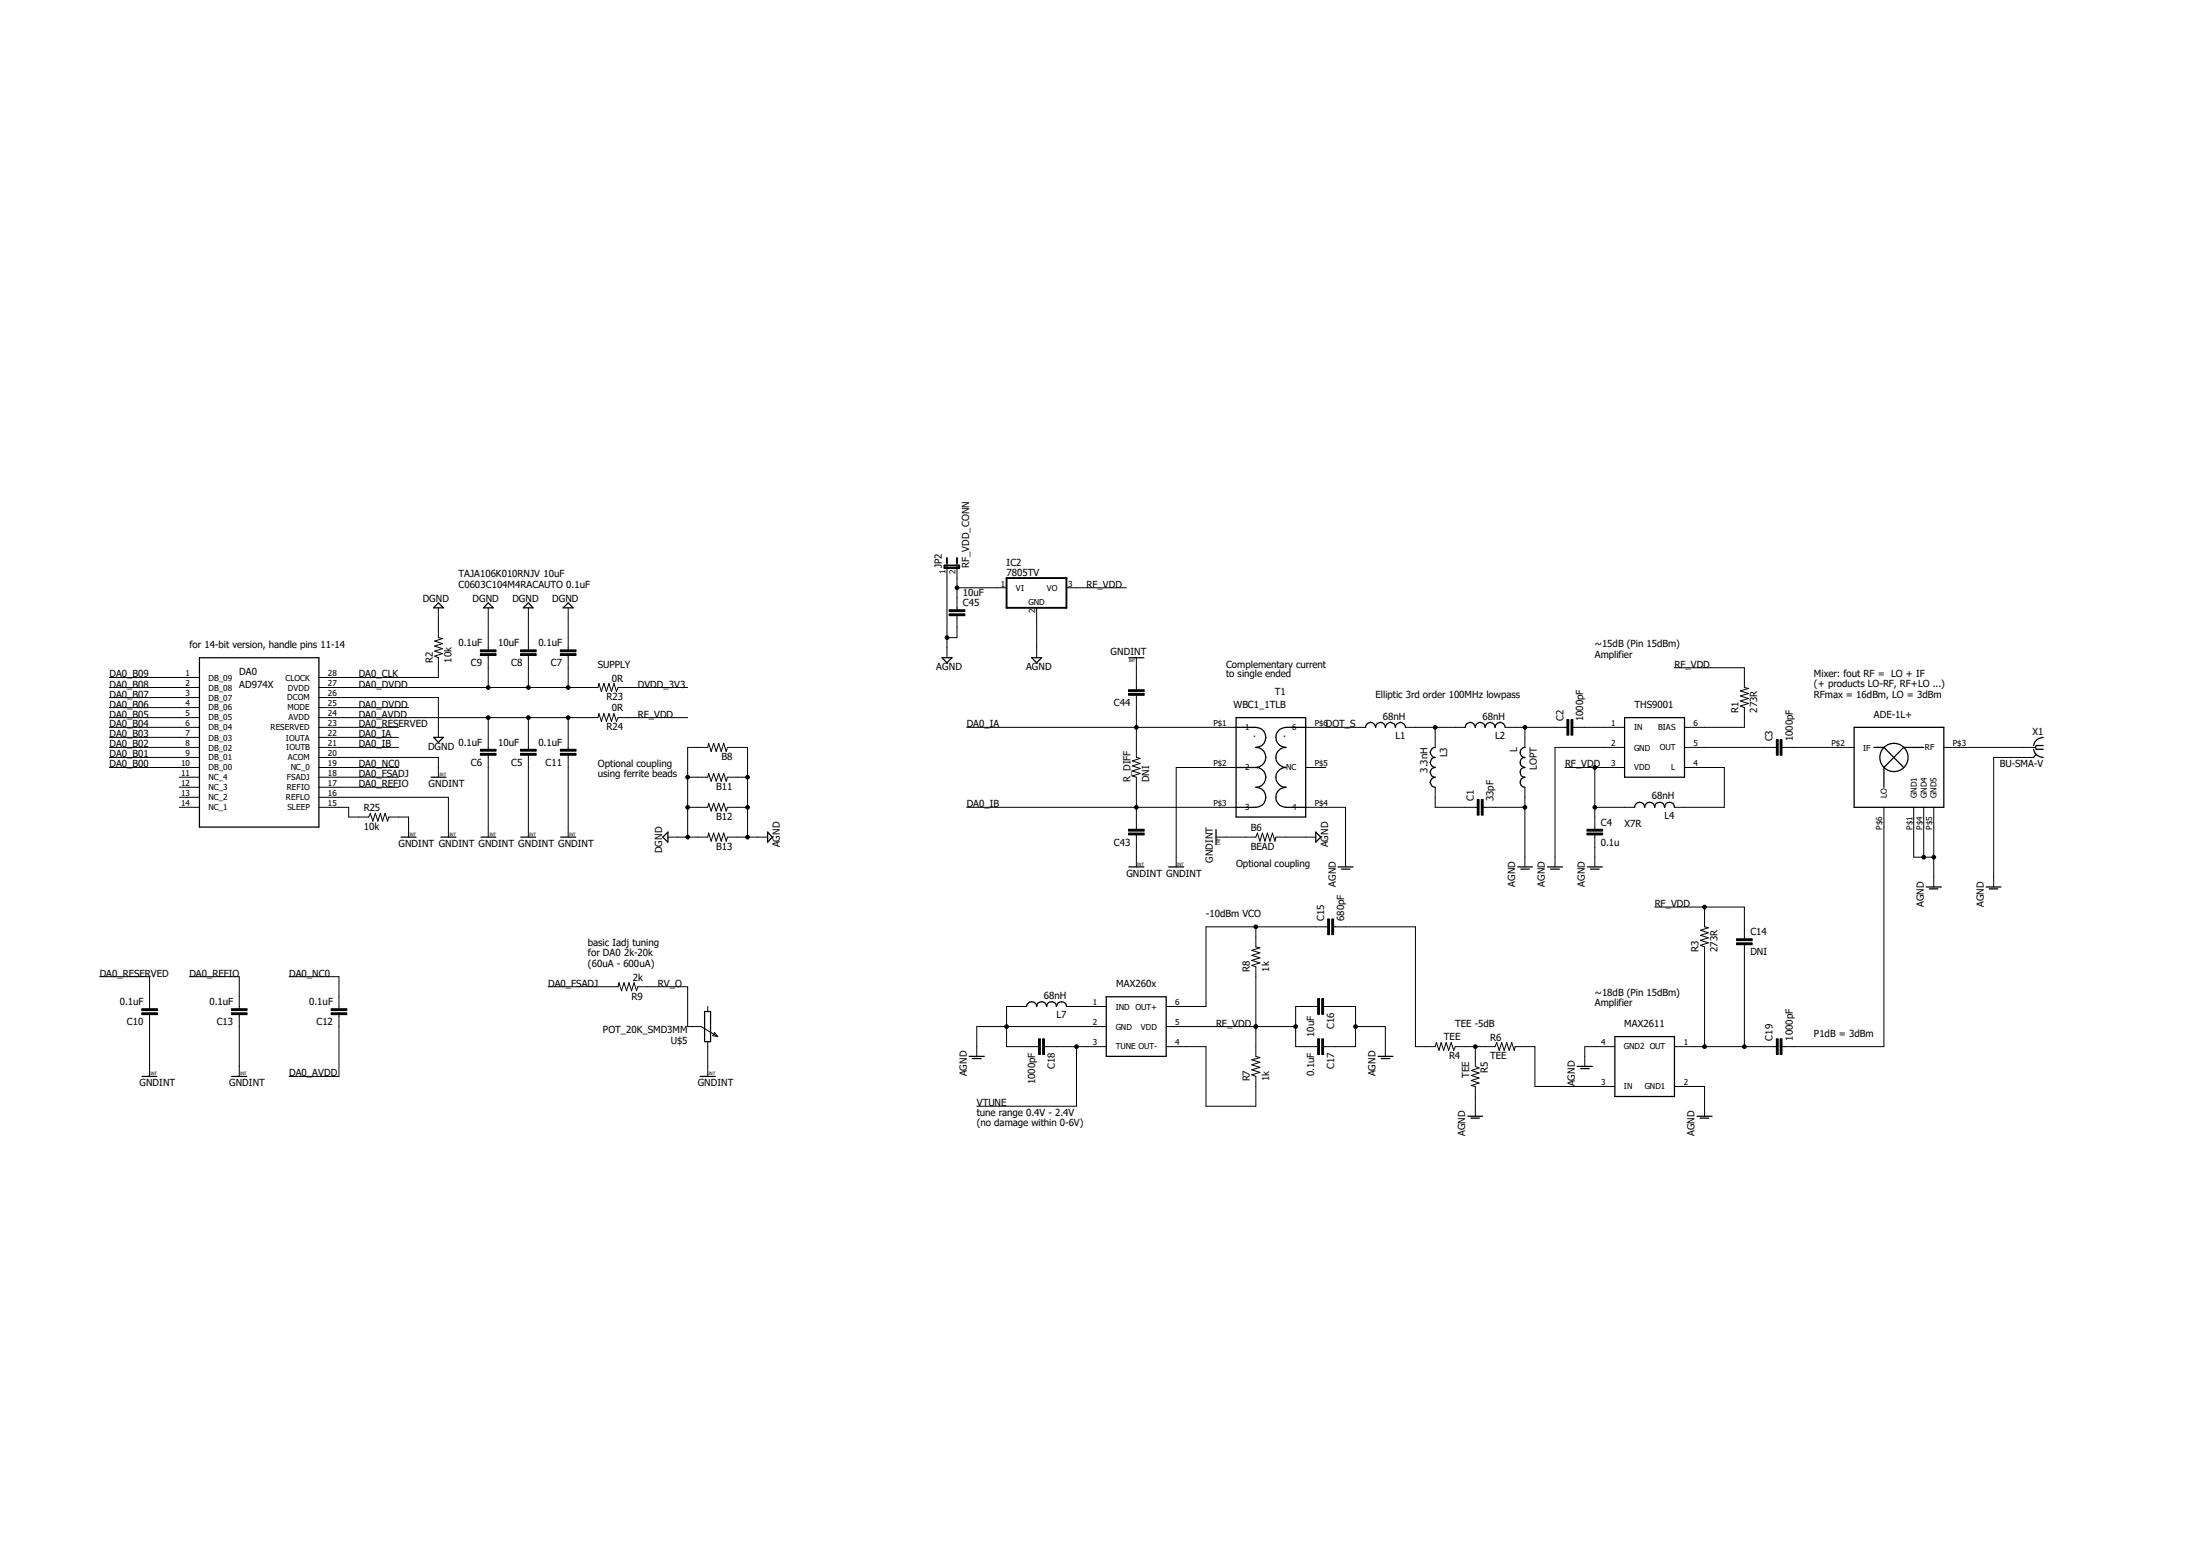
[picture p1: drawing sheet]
<svg xmlns="http://www.w3.org/2000/svg" width="297mm" height="210mm" viewBox="0 0 297 210" stroke-linecap="round" stroke-linejoin="round" font-family="sans-serif">
<path d="M148.5 9.9l135.3 143.9M148.5 9.9l-135.4 143.9" fill="none" stroke="#fff" stroke-width=".14"/>
<g fill="none" stroke="#000" stroke-width=".14">
<path d="M127.8 76v12.8M129.2 76v6.3M129.2 79.3h6.7M144 79.3h8.1M14.8 98.2h12.1M14.8 91.4h12.1M14.8 92.8h12.1M14.8 94.1h12.1M14.8 95.5h12.1M14.8 96.9h12.1M14.8 99.5h12.1M43.1 98.2h10.7"/>
<path d="M43.1 94.1h16.1v5.4M43.1 92.8h37.6l.2-.6 .3 1.1 .3-1.1 .4 1.1 .3-1.1 .3 1.1 .4-1.1 .3 1.1 .2-.5h9.4M43.1 95.5h12.1M43.1 96.9h37.6l.2-.6 .3 1.1 .3-1.1 .4 1.1 .3-1.1 .3 1.1 .4-1.1 .3 1.1 .2-.5h9.4M43.1 99.5h10.7M59.2 82v4.1l.5 .1-1 .3 1 .4-1 .3 1 .3-1 .4 1 .3-1 .4 .5 .2v2.6h-16.1M64.9 87.7h2.1v.3h-2.1zM64.9 88.2h2.1v.3h-2.1zM65.9 82v5.7M65.9 88.5v4.3M65.9 96.9v4.2M70.3 87.7h2.1v.3h-2.1z"/>
<path d="M70.3 88.2h2.1v.3h-2.1zM71.3 82v5.7M71.3 88.5v4.3M71.3 96.9v4.2M75.6 87.7h2.2v.3h-2.2zM75.6 88.2h2.2v.3h-2.2zM76.7 82v5.7M76.7 88.5v4.3M76.7 96.9v4.2M128.1 82.8h2.2v.3h-2.2zM128.1 82.3h2.2v.2h-2.2zM129.2 83.1v3h-1.4"/>
<path d="M130.5 98.2h36.4M140 82v6.8M152.4 93.1h2.1v.2h-2.1zM152.4 93.6h2.1v.3h-2.1zM153.4 93.9v8.3l.5 .2-1 .3 1 .3-1 .4 1 .3-1 .4 1 .3-1 .3 .5 .2v7M153.4 88.8v4.3M176.3 98.2h8.1M189.7 98.2h8.1M193.8 98.2v2.7M203.2 98.2h8.3M205.9 98.2v2.7M211.5 97.1h.3v2.1h-.3z"/>
<path d="M212.1 97.1h.2v2.1h-.2zM212.3 98.2h7M226.1 90.1h9.4v2.7l.6 .1-1.2 .4 1.2 .3-1.2 .3 1.2 .4-1.2 .3 1.2 .4-1.2 .3 .6 .2v2.7h-8.1M239.8 99.8h.3v2.1h-.3zM240.3 99.8h.3v2.1h-.3zM14.8 100.9h12.1M14.8 102.2h12.1M14.8 103.6h12.1M24.2 109h2.7M24.2 104.9h2.7M24.2 106.3h2.7M24.2 107.6h2.7"/>
<path d="M43.1 109h4v1.3h2.7l.2-.5 .3 1 .4-1 .3 1 .4-1 .2 1 .4-1 .3 1 .2-.5h2.7v2.7M43.1 100.9h10.7M43.1 102.2h16.1v2.7M43.1 103.6h10.7M43.1 104.9h10.7M43.1 106.3h10.7M43.1 107.6h17.4v5.4M64.9 101.1h2.1v.3h-2.1zM64.9 101.7h2.1v.2h-2.1zM65.9 101.9v11.1M70.3 101.1h2.1v.3h-2.1zM70.3 101.7h2.1v.2h-2.1z"/>
<path d="M71.3 101.9v11.1M75.6 101.1h2.2v.3h-2.2zM75.6 101.7h2.2v.2h-2.2zM76.7 101.9v11.1M90.2 113h5.3l.2-.6 .3 1.1 .4-1.1 .3 1.1 .3-1.1 .4 1.1 .3-1.1 .3 1.1 .2-.5h5.4M92.8 109h2.7l.2-.6 .3 1.1 .4-1.1 .3 1.1 .3-1.1 .4 1.1 .3-1.1 .3 1.1 .2-.5h2.7M92.8 113v-12.1h2.7l.2-.6 .3 1.1 .4-1.1 .3 1.1 .3-1.1 .4 1.1 .3-1.1 .3 1.1 .2-.5h2.7v12.1M92.8 104.9h2.7l.2-.5 .3 1.1 .4-1.1 .3 1.1 .3-1.1 .4 1.1 .3-1.1 .3 1.1 .2-.6h2.7M130.5 109h36.4M152.4 111.9h2.1v.3h-2.1zM152.4 112.4h2.1v.3h-2.1zM153.4 112.7v4.3"/>
<path d="M164.2 113h5.3l.3-.6 .3 1.1 .3-1.1 .4 1.1 .3-1.1 .3 1.1 .4-1.1 .3 1.1 .2-.5h5.3M166.9 103.6h-8.1v13.4M176.3 109h5.4v8M176.3 103.6h2.7M193.8 106.3v2.7h5.6M199.4 107.9h.3v2.1h-.3zM200 107.9h.2v2.1h-.2zM200.2 109h5.7M205.9 106.3v10.7M211.3 103.6h8M214.2 112.4h2.2v.3h-2.2zM214.2 111.9h2.2v.3h-2.2z"/>
<path d="M215.3 109h5.4M215.3 103.6v8.3M215.3 112.7v4.3M219.3 100.9h-9.4v16.1M227.4 103.6h5.4v5.4h-6.7M227.4 100.9h12.4M240.6 100.9h9.7M254.3 109v32.3h-13.7M258.4 109v6.7h2.7M259.7 109v6.7M261.1 109v10.7M262.4 100.9h12.4"/>
<path d="M274.5 102.2h-5.3v17.5M13.5 131.8h6.7v4.3M19.1 136.1h2.2v.3h-2.2zM19.1 136.7h2.2v.2h-2.2zM20.2 136.9v8.4M25.6 131.8h6.7v4.3M31.2 136.1h2.2v.3h-2.2zM31.2 136.7h2.2v.2h-2.2zM32.3 136.9v8.4M39 131.8h6.8v4.3M44.7 136.1h2.1v.3h-2.1zM44.7 136.7h2.1v.2h-2.1z"/>
<path d="M45.8 136.9v8.4h-6.8M74 133.2h9.4l.2-.6 .3 1.1 .3-1.1 .4 1.1 .3-1.1 .4 1.1 .3-1.1 .3 1.1 .2-.5h6.7v5.4h1.9l2.2 1.3M95.5 135.8v.7M96.5 139.4l.4 .5-.7-.1zM138.6 135.8h-2.7v5.5h4.3M144 135.8h5.4M149.4 138.6h-17.5v4M157.4 138.6h17.5M169.5 125.1v2.7l.6 .1-1.1 .4 1.1 .3-1.1 .3 1.1 .4-1.1 .3 1.1 .4-1.1 .3 .5 .2v12.1l.6 .1-1.1 .3 1.1 .4-1.1 .3 1.1 .4-1.1 .3 1.1 .3-1.1 .4 .5 .2v4h-6.7v-8h-5.4M177.9 134.8h.2v2.1h-.2zM177.9 135.8h-3v5.5h3M178.4 134.8h.3v2.1h-.3z"/>
<path d="M178.7 135.8h4.3v5.5h-4.3M179.2 124h.3v2.2h-.3zM179.2 125.1h-16.4v10.7h-5.4M179.8 124h.2v2.2h-.2zM180 125.1h11.1v16.2h2.7l.1-.6 .4 1.1 .3-1.1 .3 1.1 .3-1.1 .4 1.1 .3-1.1 .4 1.1 .2-.5h5.3l.3-.6 .3 1.1 .3-1.1 .4 1.1 .3-1.1 .4 1.1 .3-1.1 .3 1.1 .2-.5h2.6v5.3h10.8M183 138.6h4v4M223.4 122.4h12.1v4.3M230.1 122.4v2.7l.5 .1-1 .4 1 .3-1 .3 1 .4-1 .3 1 .4-1 .3 .5 .2v13.5M234.4 127.3h2.2v.2h-2.2zM234.4 126.7h2.2v.3h-2.2zM235.5 127.5v13.8M95.5 140.6v4.7"/>
<path d="M140.2 140.2h.3v2.1h-.3zM140.8 140.2h.2v2.1h-.2zM141 141.3h8.4M145.3 141.3v8h-13.4M177.9 140.2h.2v2.1h-.2zM178.4 140.2h.3v2.1h-.3zM199.2 141.3v2.6l.5 .2-1.1 .4 1.1 .3-1.1 .4 1.1 .3-1.1 .3 1.1 .4-1.1 .3 .6 .1v4.1M218 141.3h-4v2.6M226.1 141.3h13.7M226.1 146.6h4v4.1M239.8 140.2h.3v2.1h-.3zM240.3 140.2h.3v2.1h-.3z"/>
<circle cx="129.2" cy="79.3" r=".25"/>
<circle cx="65.9" cy="96.9" r=".25"/>
<circle cx="65.9" cy="92.8" r=".25"/>
<circle cx="71.3" cy="96.9" r=".25"/>
<circle cx="71.3" cy="92.8" r=".25"/>
<circle cx="76.7" cy="92.8" r=".25"/>
<circle cx="76.7" cy="96.9" r=".25"/>
<circle cx="127.8" cy="86.1" r=".25"/>
<circle cx="153.4" cy="98.2" r=".25"/>
<circle cx="193.8" cy="98.2" r=".25"/>
<circle cx="205.9" cy="98.2" r=".25"/>
<circle cx="92.8" cy="104.9" r=".25"/>
<circle cx="92.8" cy="113" r=".25"/>
<circle cx="92.8" cy="109" r=".25"/>
<circle cx="100.9" cy="113" r=".25"/>
<circle cx="100.9" cy="109" r=".25"/>
<circle cx="100.9" cy="104.9" r=".25"/>
<circle cx="153.4" cy="109" r=".25"/>
<circle cx="205.9" cy="109" r=".25"/>
<circle cx="215.3" cy="103.6" r=".25"/>
<circle cx="215.3" cy="109" r=".25"/>
<circle cx="259.7" cy="115.7" r=".25"/>
<circle cx="261.1" cy="115.7" r=".25"/>
<circle cx="135.9" cy="138.6" r=".25"/>
<circle cx="169.5" cy="138.6" r=".25"/>
<circle cx="169.5" cy="125.1" r=".25"/>
<circle cx="174.9" cy="138.6" r=".25"/>
<circle cx="183" cy="138.6" r=".25"/>
<circle cx="230.1" cy="122.4" r=".25"/>
<circle cx="145.3" cy="141.3" r=".25"/>
<circle cx="199.2" cy="141.3" r=".25"/>
<circle cx="230.1" cy="141.3" r=".25"/>
<circle cx="235.5" cy="141.3" r=".25"/>
</g>
<g fill="none" stroke="#000" stroke-width=".25">
<path d="M127.5 76.3h2v.4h-2zM127.8 75.3v.7M129.2 75.3v.7M135.9 78h8.1v4h-8.1zM64.9 87.8h2.1M64.9 88.3h2.1M70.3 87.8h2.1M70.3 88.3h2.1M75.6 87.8h2.2M75.6 88.3h2.2M128.1 83h2.2M128.1 82.4h2.2"/>
<path d="M152.4 93.2h2.1M152.4 93.7h2.1M211.7 97.1v2.1M212.2 97.1v2.1M239.9 99.8v2.1M240.5 99.8v2.1M64.9 101.3h2.1M64.9 101.8h2.1M70.3 101.3h2.1M70.3 101.8h2.1M75.6 101.3h2.2M75.6 101.8h2.2"/>
<path d="M152.4 112.6h2.1M152.4 112.1h2.1M199.6 107.9v2.1M200.1 107.9v2.1M214.2 112.6h2.2M214.2 112.1h2.2M19.1 136.3h2.2M19.1 136.8h2.2M31.2 136.3h2.2M31.2 136.8h2.2M44.7 136.3h2.1M44.7 136.8h2.1"/>
<path d="M178 134.8v2.1M178.6 134.8v2.1M179.4 124v2.2M179.9 124v2.2M234.4 127.4h2.2M234.4 126.8h2.2M140.3 140.2v2.1M140.9 140.2v2.1M178 140.2v2.1M178.6 140.2v2.1M239.9 140.2v2.1M240.5 140.2v2.1"/>
</g>
<g fill="none" stroke="#000" stroke-width=".17">
<path d="M26.9 88.8h16.2v22.8h-16.2zM58.5 99.5h1.4l-.7 .7zM59.2 81.4l.7 .6h-1.4zM65.9 81.4l.7 .6h-1.3zM70.7 82l.6-.6 .7 .6zM76 82l.7-.6 .7 .6zM127.2 88.8h1.3l-.7 .7zM139.3 88.8h1.3l-.6 .7zM152.4 88.8h2M166.9 98.2h2.6a1.35 1.35 0 0 1 1.4 1.3 1.35 1.35 0 0 1-1.4 1.4 1.35 1.35 0 0 1 1.4 1.3 1.35 1.35 0 0 1-1.4 1.4M166.9 96.9h9.4v13.4h-9.4zM176.3 98.2h-2.7a1.35 1.35 0 0 0-1.3 1.3 1.35 1.35 0 0 0 1.3 1.4 1.35 1.35 0 0 0-1.3 1.3 1.35 1.35 0 0 0 1.3 1.4 1.33 1.33 0 0 0-1.3 1.3 1.33 1.33 0 0 0 1.3 1.4 1.35 1.35 0 0 0-1.3 1.3 1.35 1.35 0 0 0 1.3 1.4h2.7"/>
<path d="M184.4 98.2a.68 .68 0 0 1 .6-.7 .68 .68 0 0 1 .7 .7 .66 .66 0 0 1 .7-.7 .66 .66 0 0 1 .6 .7 .68 .68 0 0 1 .7-.7 .68 .68 0 0 1 .7 .7 .68 .68 0 0 1 .7-.7 .68 .68 0 0 1 .6 .7M197.8 98.2a.68 .68 0 0 1 .7-.7 .68 .68 0 0 1 .7 .7 .66 .66 0 0 1 .6-.7 .66 .66 0 0 1 .7 .7 .68 .68 0 0 1 .7-.7 .68 .68 0 0 1 .6 .7 .68 .68 0 0 1 .7-.7 .68 .68 0 0 1 .7 .7M219.3 96.9h8.1v8h-8.1zM250.3 98.2h12.1v10.8h-12.1zM275.8 99.5a1.31 1.31 0 0 0-1.3 1.1M54.1 113h2.1M58.2 104.9h2M59.5 113h2.1M64.9 113h2M70.3 113h2M75.7 113h2M90.2 112.3v1.4l-.7-.7z"/>
<path d="M103.6 112.3l.7 .7-.7 .7zM152.4 117h2M157.8 117h2M164.2 112v2M166.9 103.6h2.6M169.5 103.6a1.33 1.33 0 0 1 1.4 1.3 1.33 1.33 0 0 1-1.4 1.4 1.35 1.35 0 0 1 1.4 1.3 1.35 1.35 0 0 1-1.4 1.4h-2.6M177.6 112.3l.7 .7-.7 .7zM180.6 117h2.1M181.1 117.3h1.1M193.8 100.9a.68 .68 0 0 0-.7 .7 .68 .68 0 0 0 .7 .6 .68 .68 0 0 0-.7 .7 .68 .68 0 0 0 .7 .7 .66 .66 0 0 0-.7 .6 .66 .66 0 0 0 .7 .7 .68 .68 0 0 0-.7 .7 .68 .68 0 0 0 .7 .7M204.9 117h2M205.3 117.3h1.2"/>
<path d="M205.9 100.9a.68 .68 0 0 0-.7 .7 .68 .68 0 0 0 .7 .6 .68 .68 0 0 0-.7 .7 .68 .68 0 0 0 .7 .7 .66 .66 0 0 0-.7 .6 .66 .66 0 0 0 .7 .7 .68 .68 0 0 0-.7 .7 .68 .68 0 0 0 .7 .7M208.9 117h2M209.3 117.3h1.2M214.3 117h2M214.7 117.3h1.2M220.7 109a.68 .68 0 0 1 .7-.7 .68 .68 0 0 1 .6 .7 .68 .68 0 0 1 .7-.7 .68 .68 0 0 1 .7 .7 .68 .68 0 0 1 .7-.7 .68 .68 0 0 1 .6 .7 .66 .66 0 0 1 .7-.7 .66 .66 0 0 1 .7 .7M253 100.9h1.3l2.7 2.7M259.7 100.9h-2.7l-2.7 2.7v2.7M260.1 119.7h2M260.5 120h1.1M268.1 119.7h2M268.6 120h1.1"/>
<path d="M274.5 101.1a1.31 1.31 0 0 0 1.3 1.1M274.9 101.8l-.4 .4M275.8 100.6h-.9l-.1 .3 .1 .2h.9M95.1 136.5h.8v4.1h-.8zM138.6 135.8a.68 .68 0 0 1 .7-.6 .68 .68 0 0 1 .7 .6 .68 .68 0 0 1 .6-.6 .68 .68 0 0 1 .7 .6 .66 .66 0 0 1 .7-.6 .66 .66 0 0 1 .6 .6 .68 .68 0 0 1 .7-.6 .68 .68 0 0 1 .7 .6M149.4 134.5h8v8.1h-8zM218 139.9h8.1v8.1h-8.1zM19.2 145.3h2M31.3 145.3h2M94.5 145.3h2.1M130.9 142.6h2M131.3 142.9h1.2"/>
<path d="M186.1 142.6h1.9M186.5 142.9h1.1M198.2 150.7h2M198.6 150.9h1.1M212.9 143.9h2.1M213.4 144.2h1.1M229.1 150.7h2M229.5 150.9h1.2"/>
<circle cx="255.7" cy="102.2" r="1.91"/>
</g>
<g fill="#000">
<circle cx="129.2" cy="79.3" r=".25"/>
<circle cx="65.9" cy="96.9" r=".25"/>
<circle cx="65.9" cy="92.8" r=".25"/>
<circle cx="71.3" cy="96.9" r=".25"/>
<circle cx="71.3" cy="92.8" r=".25"/>
<circle cx="76.7" cy="92.8" r=".25"/>
<circle cx="76.7" cy="96.9" r=".25"/>
<circle cx="127.8" cy="86.1" r=".25"/>
<circle cx="153.4" cy="98.2" r=".25"/>
<circle cx="193.8" cy="98.2" r=".25"/>
<circle cx="205.9" cy="98.2" r=".25"/>
<circle cx="92.8" cy="104.9" r=".25"/>
<circle cx="92.8" cy="113" r=".25"/>
<circle cx="92.8" cy="109" r=".25"/>
<circle cx="100.9" cy="113" r=".25"/>
<circle cx="100.9" cy="109" r=".25"/>
<circle cx="100.9" cy="104.9" r=".25"/>
<circle cx="153.4" cy="109" r=".25"/>
<circle cx="205.9" cy="109" r=".25"/>
<circle cx="215.3" cy="103.6" r=".25"/>
<circle cx="215.3" cy="109" r=".25"/>
<circle cx="259.7" cy="115.7" r=".25"/>
<circle cx="261.1" cy="115.7" r=".25"/>
<circle cx="135.9" cy="138.6" r=".25"/>
<circle cx="169.5" cy="138.6" r=".25"/>
<circle cx="169.5" cy="125.1" r=".25"/>
<circle cx="174.9" cy="138.6" r=".25"/>
<circle cx="183" cy="138.6" r=".25"/>
<circle cx="230.1" cy="122.4" r=".25"/>
<circle cx="145.3" cy="141.3" r=".25"/>
<circle cx="199.2" cy="141.3" r=".25"/>
<circle cx="230.1" cy="141.3" r=".25"/>
<circle cx="235.5" cy="141.3" r=".25"/>
</g>
<g font-size="1.3">
<text x="61.9" y="77.9">TAJA106K010RNJV 10uF</text>
<text x="127.2" y="76.7" transform="rotate(-90 127.2 76.7)">JP2</text>
<text x="130.9" y="76.7" transform="rotate(-90 130.9 76.7)">RF_VDD_CONN</text>
<text x="135.9" y="77.7">7805TV</text>
<text x="135.9" y="76.3">IC2</text>
<text x="57.1" y="81.3">DGND</text>
<text x="61.9" y="79.3">C0603C104M4RACAUTO 0.1uF</text>
<text x="63.8" y="81.3">DGND</text>
<text x="69.2" y="81.3">DGND</text>
<text x="74.5" y="81.3">DGND</text>
<text x="130" y="80.5">10uF</text>
<text x="130" y="81.8">C45</text>
<text x="146.7" y="79.3">RF_VDD</text>
<text x="25.6" y="87.4">for 14-bit version, handle pins 11-14</text>
<text x="58.4" y="89.5" transform="rotate(-90 58.4 89.5)">R2</text>
<text x="61" y="89.5" transform="rotate(-90 61 89.5)">10k</text>
<text x="61.9" y="87.2">0.1uF</text>
<text x="63.6" y="89.9">C9</text>
<text x="67.3" y="87.2">10uF</text>
<text x="69" y="89.9">C8</text>
<text x="72.7" y="87.2">0.1uF</text>
<text x="74.4" y="89.9">C7</text>
<text x="149.9" y="88.3">GNDINT</text>
<text x="215.3" y="87.4">~15dB (Pin 15dBm)</text>
<text x="215.3" y="88.8">Amplifier</text>
<text x="14.8" y="92.8">DA0_B08</text>
<text x="14.8" y="95.5">DA0_B06</text>
<text x="14.8" y="91.4">DA0_B09</text>
<text x="14.8" y="94.1">DA0_B07</text>
<text x="32.3" y="92.8">AD974X</text>
<text x="32.3" y="91.1">DA0</text>
<text x="48.4" y="91.4">DA0_CLK</text>
<text x="48.4" y="95.5">DA0_DVDD</text>
<text x="48.4" y="92.8">DA0_DVDD</text>
<text x="80.7" y="90.1">SUPPLY</text>
<text x="81.9" y="94.5">R23</text>
<text x="82.6" y="92">0R</text>
<text x="86.1" y="92.8">DVDD_3V3</text>
<text x="126.4" y="90.5">AGND</text>
<text x="138.5" y="90.5">AGND</text>
<text x="150.4" y="95.3">C44</text>
<text x="165.5" y="90.1">Complementary current</text>
<text x="165.5" y="91.4">to single ended</text>
<text x="166.5" y="95.5">WBC1_1TLB</text>
<text x="172.1" y="93.8">T1</text>
<text x="185.7" y="94.1">Elliptic 3rd order 100MHz lowpass</text>
<text x="220.7" y="95.5">THS9001</text>
<text x="226.1" y="90.1">RF_VDD</text>
<text x="244.9" y="91.4">Mixer: fout RF = LO + IF</text>
<text x="244.9" y="92.8">(+ products LO-RF, RF+LO ...)</text>
<text x="244.9" y="94.1">RFmax = 16dBm, LO = 3dBm</text>
<text x="14.8" y="98.2">DA0_B04</text>
<text x="14.8" y="96.9">DA0_B05</text>
<text x="14.8" y="99.5">DA0_B03</text>
<text x="14.8" y="100.9">DA0_B02</text>
<text x="48.4" y="99.5">DA0_IA</text>
<text x="48.4" y="100.9">DA0_IB</text>
<text x="48.4" y="98.2">DA0_RESERVED</text>
<text x="48.4" y="96.9">DA0_AVDD</text>
<text x="57.8" y="101.2">DGND</text>
<text x="61.9" y="100.7">0.1uF</text>
<text x="67.3" y="100.7">10uF</text>
<text x="72.7" y="100.7">0.1uF</text>
<text x="81.9" y="98.6">R24</text>
<text x="82.6" y="96">0R</text>
<text x="86.1" y="96.9">RF_VDD</text>
<text x="130.5" y="98.2">DA0_IA</text>
<text x="169.2" y="99.5">.</text>
<text x="173.2" y="99.5">.</text>
<text x="179" y="98.2">DOT_S</text>
<text x="186.7" y="97.1">68nH</text>
<text x="188.4" y="99.8">L1</text>
<text x="200.2" y="97.1">68nH</text>
<text x="201.8" y="99.8">L2</text>
<text x="204.8" y="101.5" transform="rotate(-90 204.8 101.5)">L</text>
<text x="211.1" y="97.4" transform="rotate(-90 211.1 97.4)">C2</text>
<text x="213.7" y="97.4" transform="rotate(-90 213.7 97.4)">1000pF</text>
<text x="234.7" y="96.2" transform="rotate(-90 234.7 96.2)">R1</text>
<text x="237.2" y="96.2" transform="rotate(-90 237.2 96.2)">273R</text>
<text x="239.3" y="100.1" transform="rotate(-90 239.3 100.1)">C3</text>
<text x="242" y="100.1" transform="rotate(-90 242 100.1)">1000pF</text>
<text x="253" y="96.9">ADE-1L+</text>
<text x="274.4" y="99.1">X1</text>
<text x="14.8" y="103.6">DA0_B00</text>
<text x="14.8" y="102.2">DA0_B01</text>
<text x="48.4" y="103.6">DA0_NC0</text>
<text x="48.4" y="106.3">DA0_REFIO</text>
<text x="48.4" y="104.9">DA0_FSADJ</text>
<text x="57.9" y="106.3">GNDINT</text>
<text x="63.6" y="103.4">C6</text>
<text x="69" y="103.4">C5</text>
<text x="73.7" y="103.4">C11</text>
<text x="80.7" y="103.6">Optional coupling</text>
<text x="80.7" y="104.9">using ferrite beads</text>
<text x="96.7" y="106.6">B11</text>
<text x="97.4" y="102.6">B8</text>
<text x="152.6" y="105.6" transform="rotate(-90 152.6 105.6)">R_DIFF</text>
<text x="155.2" y="105.6" transform="rotate(-90 155.2 105.6)">DNI</text>
<text x="192.7" y="104.3" transform="rotate(-90 192.7 104.3)">3.3nH</text>
<text x="195.4" y="102.2" transform="rotate(-90 195.4 102.2)">L3</text>
<text x="207.5" y="103.9" transform="rotate(-90 207.5 103.9)">LOPT</text>
<text x="211.3" y="103.6">RF_VDD</text>
<text x="223" y="107.9">68nH</text>
<text x="270" y="103.6">BU-SMA-V</text>
<text x="49.1" y="112.1">10k</text>
<text x="49.1" y="109.5">R25</text>
<text x="96.7" y="110.7">B12</text>
<text x="130.5" y="109">DA0_IB</text>
<text x="168.9" y="112.2">B6</text>
<text x="199" y="108.2" transform="rotate(-90 199 108.2)">C1</text>
<text x="201.6" y="108.2" transform="rotate(-90 201.6 108.2)">33pF</text>
<text x="216.1" y="111.5">C4</text>
<text x="219.3" y="111.6">X7R</text>
<text x="224.7" y="110.6">L4</text>
<text x="53.8" y="114.3">GNDINT GNDINT GNDINT GNDINT GNDINT</text>
<text x="89.4" y="115.1" transform="rotate(-90 89.4 115.1)">DGND</text>
<text x="96.7" y="114.7">B13</text>
<text x="105.3" y="114.4" transform="rotate(-90 105.3 114.4)">AGND</text>
<text x="150.4" y="114.1">C43</text>
<text x="152.1" y="118.4">GNDINT GNDINT</text>
<text x="163.7" y="116.5" transform="rotate(-90 163.7 116.5)">GNDINT</text>
<text x="166.9" y="117">Optional coupling</text>
<text x="168.9" y="114.7">BEAD</text>
<text x="179.3" y="114.4" transform="rotate(-90 179.3 114.4)">AGND</text>
<text x="180.3" y="119.7" transform="rotate(-90 180.3 119.7)">AGND</text>
<text x="204.6" y="119.7" transform="rotate(-90 204.6 119.7)">AGND</text>
<text x="208.6" y="119.7" transform="rotate(-90 208.6 119.7)">AGND</text>
<text x="214" y="119.7" transform="rotate(-90 214 119.7)">AGND</text>
<text x="216.1" y="114.1">0.1u</text>
<text x="162.8" y="123.7">-10dBm VCO</text>
<text x="178.8" y="124.3" transform="rotate(-90 178.8 124.3)">C15</text>
<text x="181.5" y="124.3" transform="rotate(-90 181.5 124.3)">680pF</text>
<text x="223.4" y="122.4">RF_VDD</text>
<text x="259.7" y="122.4" transform="rotate(-90 259.7 122.4)">AGND</text>
<text x="267.8" y="122.4" transform="rotate(-90 267.8 122.4)">AGND</text>
<text x="13.5" y="131.8">DA0_RESERVED</text>
<text x="25.6" y="131.8">DA0_REFIO</text>
<text x="39" y="131.8">DA0_NC0</text>
<text x="79.4" y="127.7">basic Iadj tuning</text>
<text x="79.4" y="129.1">for DA0 2k-20k</text>
<text x="79.4" y="130.5">(60uA - 600uA)</text>
<text x="168.7" y="131.2" transform="rotate(-90 168.7 131.2)">R8</text>
<text x="171.3" y="131.2" transform="rotate(-90 171.3 131.2)">1k</text>
<text x="229.3" y="128.5" transform="rotate(-90 229.3 128.5)">R3</text>
<text x="231.9" y="128.5" transform="rotate(-90 231.9 128.5)">273R</text>
<text x="236.3" y="128.9">DNI</text>
<text x="236.3" y="126.2">C14</text>
<text x="16.2" y="135.6">0.1uF</text>
<text x="28.3" y="135.6">0.1uF</text>
<text x="41.7" y="135.6">0.1uF</text>
<text x="74" y="133.2">DA0_FSADJ</text>
<text x="85.3" y="134.9">R9</text>
<text x="85.4" y="132.4">2k</text>
<text x="88.8" y="133.2">RV_O</text>
<text x="140.9" y="134.8">68nH</text>
<text x="142.6" y="137.5">L7</text>
<text x="150.7" y="133.2">MAX260x</text>
<text x="215.3" y="134.5">~18dB (Pin 15dBm)</text>
<text x="215.3" y="135.8">Amplifier</text>
<text x="17.1" y="138.3">C10</text>
<text x="29.3" y="138.3">C13</text>
<text x="42.7" y="138.3">C12</text>
<text x="81.4" y="139.5">POT_20K_SMD3MM</text>
<text x="90.6" y="140.8">U$5</text>
<text x="164.2" y="138.6">RF_VDD</text>
<text x="177.4" y="140" transform="rotate(-90 177.4 140)">10uF</text>
<text x="180.1" y="138.9" transform="rotate(-90 180.1 138.9)">C16</text>
<text x="194.9" y="140.4">TEE</text>
<text x="195.6" y="143">R4</text>
<text x="196.5" y="138.6">TEE -5dB</text>
<text x="201.2" y="143">TEE</text>
<text x="201.2" y="140.5">R6</text>
<text x="219.3" y="138.6">MAX2611</text>
<text x="239.3" y="140.5" transform="rotate(-90 239.3 140.5)">C19</text>
<text x="242" y="140.5" transform="rotate(-90 242 140.5)">1000pF</text>
<text x="244.9" y="139.9">P1dB = 3dBm</text>
<text x="18.8" y="146.6">GNDINT</text>
<text x="30.9" y="146.6">GNDINT</text>
<text x="39" y="145.3">DA0_AVDD</text>
<text x="94.2" y="146.6">GNDINT</text>
<text x="130.5" y="145.3" transform="rotate(-90 130.5 145.3)">AGND</text>
<text x="131.9" y="149.3">VTUNE</text>
<text x="139.7" y="146.3" transform="rotate(-90 139.7 146.3)">1000pF</text>
<text x="142.4" y="144.3" transform="rotate(-90 142.4 144.3)">C18</text>
<text x="168.7" y="146" transform="rotate(-90 168.7 146)">R7</text>
<text x="171.3" y="146" transform="rotate(-90 171.3 146)">1k</text>
<text x="177.4" y="145.3" transform="rotate(-90 177.4 145.3)">0.1uF</text>
<text x="180.1" y="144.3" transform="rotate(-90 180.1 144.3)">C17</text>
<text x="185.7" y="145.3" transform="rotate(-90 185.7 145.3)">AGND</text>
<text x="198.3" y="145.5" transform="rotate(-90 198.3 145.5)">TEE</text>
<text x="200.9" y="144.8" transform="rotate(-90 200.9 144.8)">R5</text>
<text x="212.6" y="146.6" transform="rotate(-90 212.6 146.6)">AGND</text>
<text x="131.9" y="150.6">tune range 0.4V - 2.4V</text>
<text x="131.9" y="152">(no damage within 0-6V)</text>
<text x="197.8" y="153.4" transform="rotate(-90 197.8 153.4)">AGND</text>
<text x="228.8" y="153.4" transform="rotate(-90 228.8 153.4)">AGND</text>
</g>
<g font-size="1.1">
<text x="127.6" y="77.4" transform="rotate(-90 127.6 77.4)">1</text>
<text x="129" y="77.4" transform="rotate(-90 129 77.4)">2</text>
<text x="135.1" y="79.2">1</text>
<text x="137.2" y="79.8">VI</text>
<text x="138.9" y="81.6">GND</text>
<text x="139.7" y="82.8" transform="rotate(-90 139.7 82.8)">2</text>
<text x="141.3" y="79.8">VO</text>
<text x="144.2" y="79.2">3</text>
<text x="25.1" y="91.3">1</text>
<text x="25.1" y="92.6">2</text>
<text x="25.1" y="94">3</text>
<text x="25.1" y="95.3">4</text>
<text x="28.2" y="91.9">DB_09</text>
<text x="28.2" y="93.2">DB_08</text>
<text x="28.2" y="94.6">DB_07</text>
<text x="28.2" y="95.9">DB_06</text>
<text x="38.5" y="91.9">CLOCK</text>
<text x="38.8" y="94.5">DCOM</text>
<text x="38.8" y="95.9">MODE</text>
<text x="38.9" y="93.2">DVDD</text>
<text x="44.3" y="95.3">25</text>
<text x="44.3" y="94">26</text>
<text x="44.3" y="92.6">27</text>
<text x="44.3" y="91.3">28</text>
<text x="25.1" y="96.6">5</text>
<text x="25.1" y="98">6</text>
<text x="25.1" y="99.4">7</text>
<text x="25.1" y="100.7">8</text>
<text x="28.2" y="97.2">DB_05</text>
<text x="28.2" y="98.6">DB_04</text>
<text x="28.2" y="99.9">DB_03</text>
<text x="28.2" y="101.3">DB_02</text>
<text x="36.5" y="98.6">RESERVED</text>
<text x="38.6" y="99.9">IOUTA</text>
<text x="38.7" y="101.3">IOUTB</text>
<text x="38.9" y="97.2">AVDD</text>
<text x="44.3" y="100.7">21</text>
<text x="44.3" y="99.4">22</text>
<text x="44.3" y="98">23</text>
<text x="44.3" y="96.6">24</text>
<text x="163.8" y="98">P$1</text>
<text x="168.1" y="98.6">1</text>
<text x="174.5" y="98.6">6</text>
<text x="177.5" y="98">P$6</text>
<text x="217.5" y="98">1</text>
<text x="217.5" y="100.7">2</text>
<text x="220.6" y="98.6">IN</text>
<text x="220.6" y="101.3">GND</text>
<text x="223.9" y="98.6">BIAS</text>
<text x="224.1" y="101.3">OUT</text>
<text x="228.6" y="98">6</text>
<text x="228.6" y="100.7">5</text>
<text x="247.3" y="100.7">P$2</text>
<text x="251.5" y="101.3">IF</text>
<text x="259.9" y="101.3">RF</text>
<text x="263.7" y="100.7">P$3</text>
<text x="24.5" y="103.4">10</text>
<text x="24.5" y="104.7">11</text>
<text x="24.5" y="106.1">12</text>
<text x="24.5" y="107.4">13</text>
<text x="25.1" y="102">9</text>
<text x="28.2" y="102.6">DB_01</text>
<text x="28.2" y="104">DB_00</text>
<text x="28.2" y="105.3">NC_4</text>
<text x="28.2" y="106.7">NC_3</text>
<text x="28.2" y="108">NC_2</text>
<text x="38.6" y="108">REFLO</text>
<text x="38.7" y="106.7">REFIO</text>
<text x="38.7" y="105.3">FSADJ</text>
<text x="38.9" y="102.6">ACOM</text>
<text x="39.2" y="104">NC_0</text>
<text x="44.3" y="107.4">16</text>
<text x="44.3" y="106.1">17</text>
<text x="44.3" y="104.7">18</text>
<text x="44.3" y="103.4">19</text>
<text x="44.3" y="102">20</text>
<text x="163.8" y="103.4">P$2</text>
<text x="168.1" y="104">2</text>
<text x="173.7" y="104">NC</text>
<text x="177.5" y="103.4">P$5</text>
<text x="217.5" y="103.4">3</text>
<text x="220.6" y="104">VDD</text>
<text x="225.6" y="104">L</text>
<text x="228.6" y="103.4">4</text>
<text x="254.7" y="107.7" transform="rotate(-90 254.7 107.7)">LO</text>
<text x="258.8" y="107.7" transform="rotate(-90 258.8 107.7)">GND1</text>
<text x="260.1" y="107.7" transform="rotate(-90 260.1 107.7)">GND4</text>
<text x="261.4" y="107.7" transform="rotate(-90 261.4 107.7)">GND5</text>
<text x="24.5" y="108.8">14</text>
<text x="28.2" y="109.3">NC_1</text>
<text x="38.8" y="109.3">SLEEP</text>
<text x="44.3" y="108.8">15</text>
<text x="163.8" y="108.8">P$3</text>
<text x="168.1" y="109.3">3</text>
<text x="174.5" y="109.3">4</text>
<text x="177.5" y="108.8">P$4</text>
<text x="254.1" y="112" transform="rotate(-90 254.1 112)">P$6</text>
<text x="258.2" y="112" transform="rotate(-90 258.2 112)">P$1</text>
<text x="259.5" y="112" transform="rotate(-90 259.5 112)">P$4</text>
<text x="260.9" y="112" transform="rotate(-90 260.9 112)">P$5</text>
<text x="147.5" y="135.7">1</text>
<text x="150.6" y="136.3">IND</text>
<text x="153.3" y="136.3">OUT+</text>
<text x="158.7" y="135.7">6</text>
<text x="147.5" y="141.1">3</text>
<text x="147.5" y="138.4">2</text>
<text x="150.6" y="141.6">TUNE OUT-</text>
<text x="150.6" y="139">GND</text>
<text x="154" y="139">VDD</text>
<text x="158.7" y="138.4">5</text>
<text x="158.7" y="141.1">4</text>
<text x="216.2" y="141.1">4</text>
<text x="219.2" y="141.6">GND2 OUT</text>
<text x="227.3" y="141.1">1</text>
<text x="216.2" y="146.4">3</text>
<text x="219.2" y="147">IN</text>
<text x="222" y="147">GND1</text>
<text x="227.3" y="146.4">2</text>
</g>
<g font-size=".6">
<text x="152.4" y="89.3">INT</text>
<text x="59.4" y="104.8">INT</text>
<text x="55.3" y="112.9">INT</text>
<text x="60.7" y="112.9">INT</text>
<text x="66.1" y="112.9">INT</text>
<text x="71.5" y="112.9">INT</text>
<text x="76.8" y="112.9">INT</text>
<text x="153.5" y="116.9">INT</text>
<text x="158.9" y="116.9">INT</text>
<text x="164.7" y="114" transform="rotate(-90 164.7 114)">INT</text>
<text x="20.3" y="145.2">INT</text>
<text x="32.4" y="145.2">INT</text>
<text x="95.7" y="145.2">INT</text>
</g>
</svg>
